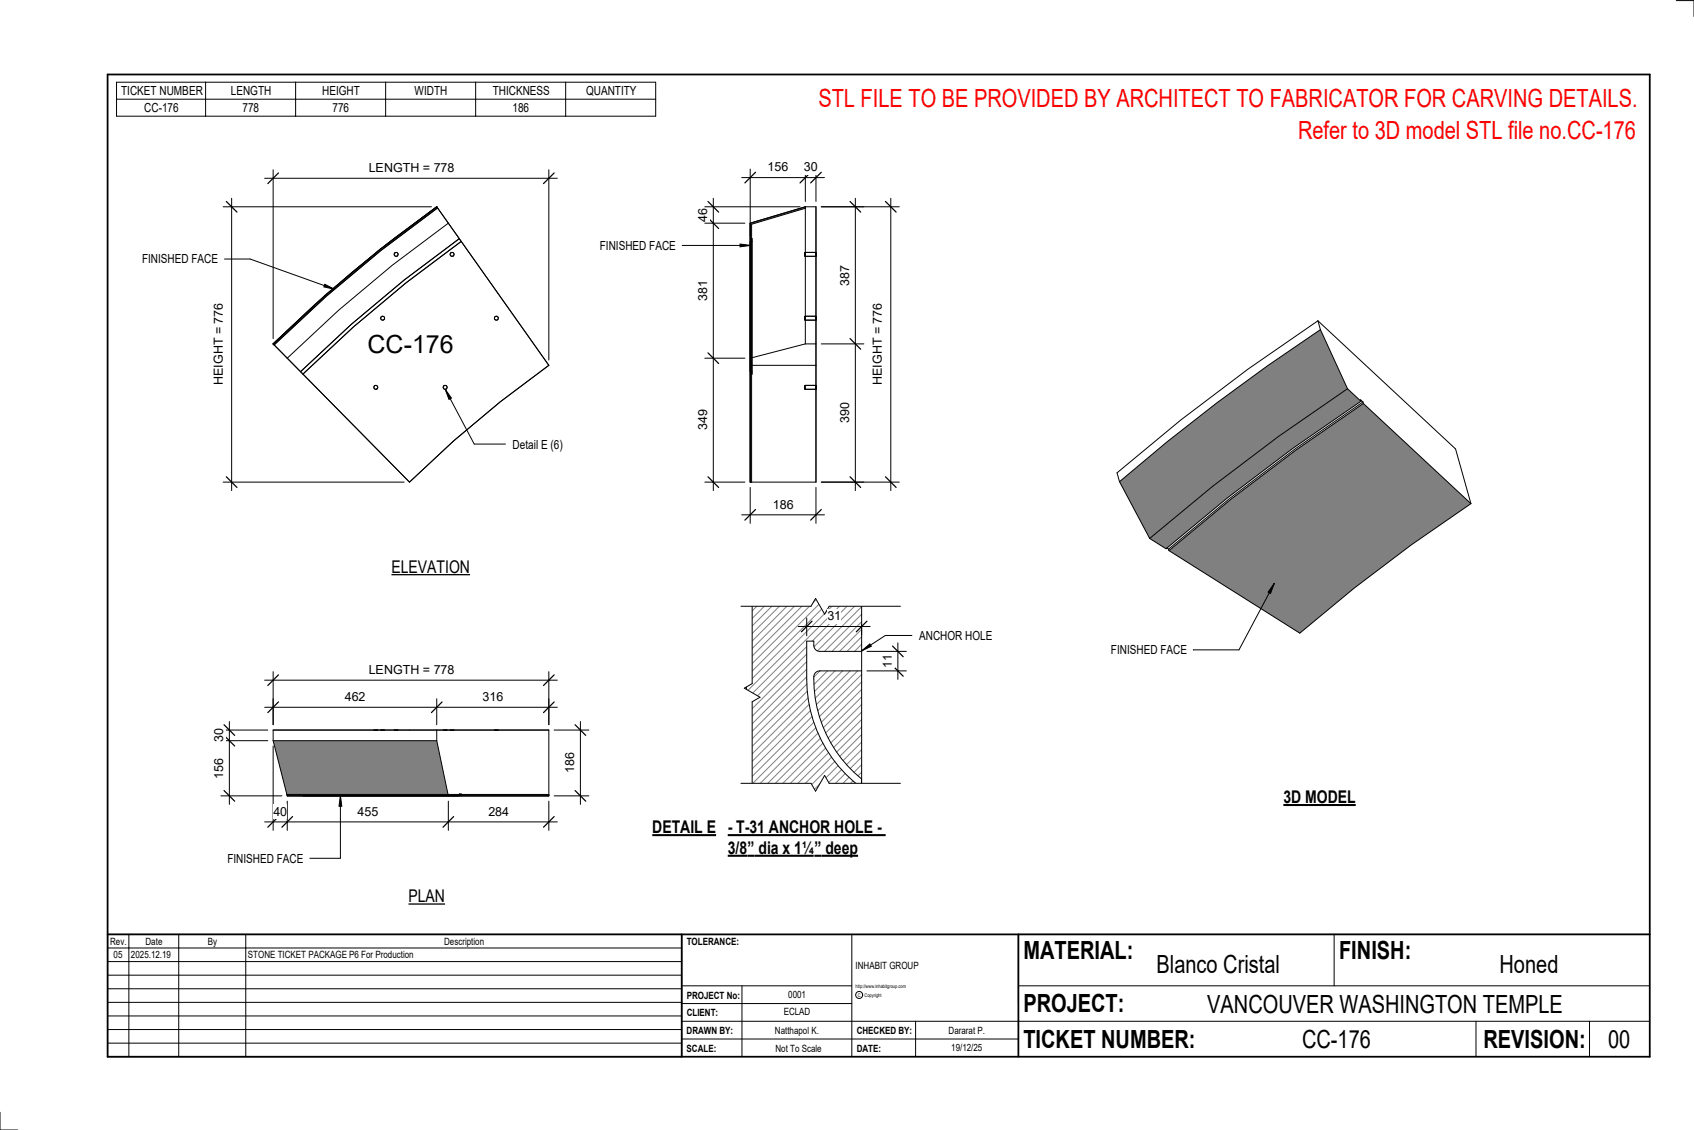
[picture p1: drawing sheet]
<svg xmlns="http://www.w3.org/2000/svg" width="914mm" height="610mm" viewBox="0 0 914 610" stroke-linecap="round" stroke-linejoin="round" font-family="sans-serif">
<g fill="#808080">
<path d="M631 297l33-28 35-26 37-25 58 54-32 22-31 23-29 25z"/>
<path d="M604 260a1044 1044 0 0 1 109-82l14 32-37 25-35 27-34 28z"/>
<path d="M621 290l34-28 35-27 37-25 8 6-37 26-35 26-34 28z"/>
</g>
<g fill="none" stroke="#000" stroke-width=".54">
<path d="M711 173l-37 26-37 28-34 28 1 5M711 173l75 69 8 30M711 173l2 5M713 178a1044 1044 0 0 0-109 82M713 178l14 32M727 210l-37 25-35 27-34 28M727 210l8 6M735 216l-37 26-35 26-34 28-8-6M735 216h-1l2 1M736 217l-37 25-35 27-33 27M736 217v1M736 218l-37 25-35 26-33 28"/>
<path d="M736 218l58 54M604 260l17 30M794 272l-32 22-31 23-29 25-71-45M630 296h1M631 296v1"/>
</g>
<path d="M405 120l30-8-29 9v139h-1z" fill="#7c7c7c"/>
<g fill="none" stroke="#000" stroke-width=".54">
<path d="M435 112v74M435 112l-30 8M435 112h5M435 112l-29 9v139M440 112v74h-5M440 112v148M405 130v72M405 129v72M405 120v73M405 120v140M406 130h.1M406 129h.1"/>
<path d="M406 130v72M406 129v72M406 129v1M435 136v2zM435 136h5M435 138h5M440 136v2zM435 171v2zM435 171h5M435 173h5M440 171v2zM405 197v63"/>
<path d="M406 197h34v63M435 186l-29 7M406 202h.1M406 201h.1M406 201v1M435 208v2zM435 208h5M435 210h5M440 208v2zM405 260h35"/>
</g>
<path d="M147 186l29-27 29-24 31-23-31 23-29 25-28 26z" fill="#7c7c7c"/>
<g fill="none" stroke="#000" stroke-width=".54">
<path d="M236 112l60 85-26 20-25 21-24 22-74-74M236 112l-28 20M236 112l6 8-30 23-29 24-28 26-8-7M236 112l-31 23-29 24-29 27M236 112l-31 23-29 25-28 26h-1M200 139l-20 16M248 129l-30 22-28 24-28 26M249 130l-30 23-28 23-27 26M173 162l-26 24"/>
<circle cx="214" cy="137" r="1.1"/>
<circle cx="244" cy="137" r="1.1"/>
<circle cx="207" cy="172" r="1.1"/>
<circle cx="268" cy="172" r="1.1"/>
<circle cx="203" cy="209" r="1.1"/>
<circle cx="240" cy="209" r="1.1"/>
</g>
<path d="M147 400h89l6 29h-87z" fill="#808080"/>
<path d="M155 429h141h-141z" fill="#7c7c7c"/>
<g fill="none" stroke="#000" stroke-width=".54">
<path d="M147 394h149M147 400h89M147 400l8 29M147 394h89M147 394v6M202 394h2zM205 394h3h-2M213 394h2zM236 400l6 29M236 394h60M236 394v6M239 394h2z"/>
<path d="M243 394h2zM267 394h2zM296 394v35M155 429h87M155 429h141M162 429h86M164 429h85M221 429h75M248 429h1M296 429h-141"/>
</g>
<path d="M403 322h62v29h-23l-2-1-1-4h-4a116 116 0 0 0 4 43 73 73 0 0 0 26 36v-5a67 67 0 0 1-25-56l1-2h1h23v65h-62z" fill="#fff"/>
<g fill="none" stroke="#808080" stroke-width=".54">
<path d="M406 322l-3 3M410 322l-7 7M414 322l-11 11M418 322l-15 15M422 322l-19 19M426 322l-23 23M430 322l-27 27M434 322l-31 31M438 322l-35 35M442 322l-39 39M446 322l-43 43M450 322l-47 47"/>
<path d="M454 322l-51 51M458 322l-55 55M462 322l-24 24M465 323l-26 26M465 327l-24 24M465 331l-20 20M465 335l-16 16M465 339l-12 12M435 349l-32 32M435 353l-32 32M435 357l-32 32M465 344l-8 7"/>
<path d="M465 348l-4 3M435 361l-32 33M435 365l-32 33M436 369l-33 33M436 373l-33 33M436 376l-33 34M437 380l-34 34M443 362l-4 3M447 362l-8 7M451 362l-11 11M455 362l-15 15M459 362l-18 18"/>
<path d="M463 362l-22 21M465 364l-23 23M465 368l-22 22M465 372l-21 21M465 376l-19 19M437 383l-34 35M438 387l-35 35M439 390l-36 36M440 393l-34 34M442 395l-32 32M443 398l-29 29M465 380l-18 18"/>
<path d="M465 384l-17 17M465 388l-15 15M465 392l-13 14M465 396l-12 12M444 401l-26 26M446 404l-24 23M447 406l-21 21M449 408l-19 19M451 411l-17 16M452 413l-14 14M454 415l-12 12M456 417l-10 10"/>
<path d="M458 419l-8 8M465 400l-10 10M465 404l-8 9M465 408l-6 7M465 413l-4 4M465 417l-2 2M460 421l-5 6M463 423l-4 4M465 421h.1M465 425l-2 2"/>
</g>
<path d="M400 96h45M405 91v36M435 91v18M440 91v18M403 322h62v105h-62zM465 351h-23l-2-1-1-4h-4a116 116 0 0 0 4 43 73 73 0 0 0 26 36v-5a67 67 0 0 1-25-56l1-2h1h23" fill="none" stroke="#000" stroke-width=".54"/>
<path d="M408 93l-6 6M438 93l-6 6M443 93l-5 6" fill="none" stroke="#000" stroke-width=".67"/>
<g fill="#fff">
<path d="M414 86h11v8h-11z"/>
<path d="M434 86h7v8h-7z"/>
</g>
<path d="M380 112h52M385 107v158M380 120h22M380 193h22M380 260h22" fill="none" stroke="#000" stroke-width=".54"/>
<path d="M382 109l6 5M382 118l6 5M382 190l6 6M382 257l6 6" fill="none" stroke="#000" stroke-width=".67"/>
<g fill="#fff">
<path d="M376 221h7v11h-7z"/>
<path d="M376 151h7v11h-7z"/>
<path d="M376 112h7v8h-7z"/>
</g>
<path d="M443 112h23M462 107v158M443 186h23M443 260h23" fill="none" stroke="#000" stroke-width=".54"/>
<path d="M459 109l6 5M459 183l6 5M459 257l6 6" fill="none" stroke="#000" stroke-width=".67"/>
<g fill="#fff">
<path d="M452 217h8v11h-8z"/>
<path d="M452 143h8v11h-8z"/>
</g>
<path d="M443 112h42M481 107v158M443 260h42" fill="none" stroke="#000" stroke-width=".54"/>
<path d="M478 109l6 5M478 257l6 6" fill="none" stroke="#000" stroke-width=".67"/>
<path d="M470 164h8v44h-8z" fill="#fff"/>
<path d="M400 278h45M405 263v19M440 263v19" fill="none" stroke="#000" stroke-width=".54"/>
<path d="M408 275l-6 6M443 275l-5 6" fill="none" stroke="#000" stroke-width=".67"/>
<path d="M417 268h11v8h-11z" fill="#fff"/>
<path d="M143 96h158M147 92v91M296 92v102" fill="none" stroke="#000" stroke-width=".54"/>
<path d="M150 93l-5 6M299 93l-6 6" fill="none" stroke="#000" stroke-width=".67"/>
<path d="M199 87h46v7h-46z" fill="#fff"/>
<path d="M120 112h113M125 107v158M120 260h98" fill="none" stroke="#000" stroke-width=".54"/>
<path d="M122 109l6 5M122 257l6 6" fill="none" stroke="#000" stroke-width=".67"/>
<g fill="#fff">
<path d="M114 164h8v44h-8z"/>
<path d="M198 178h47v15h-47z"/>
</g>
<path d="M240 210l4 5h-2z" fill="#000"/>
<path d="M240 210l4 5h-2zM240 210l16 30h17" fill="none" stroke="#000" stroke-width=".54"/>
<path d="M277 236h26v7h-26z" fill="#fff"/>
<path d="M147 402v46M155 432v16M242 432v16M296 432v16M143 443h158" fill="none" stroke="#000" stroke-width=".54"/>
<path d="M150 441l-5 5M158 441l-6 5M245 441l-6 5M299 441l-6 5" fill="none" stroke="#000" stroke-width=".67"/>
<g fill="#fff">
<path d="M148 434h7v8h-7z"/>
<path d="M193 434h11v8h-11z"/>
<path d="M264 434h11v8h-11z"/>
</g>
<path d="M147 377v14M236 377v14M296 377v14M143 382h158" fill="none" stroke="#000" stroke-width=".54"/>
<path d="M150 379l-5 5M239 379l-6 5M299 379l-6 5" fill="none" stroke="#000" stroke-width=".67"/>
<g fill="#fff">
<path d="M186 372h11v8h-11z"/>
<path d="M260 372h11v8h-11z"/>
</g>
<path d="M143 367h158M147 362v29M296 362v29" fill="none" stroke="#000" stroke-width=".54"/>
<path d="M150 364l-5 6M299 364l-6 6" fill="none" stroke="#000" stroke-width=".67"/>
<path d="M199 358h46v7h-46z" fill="#fff"/>
<path d="M299 394h19M313 389v45M299 429h19" fill="none" stroke="#000" stroke-width=".54"/>
<path d="M310 391l6 6M310 426l6 6" fill="none" stroke="#000" stroke-width=".67"/>
<path d="M304 406h7v11h-7z" fill="#fff"/>
<path d="M119 400h26M119 394h26M124 389v45M119 429h33" fill="none" stroke="#000" stroke-width=".54"/>
<path d="M121 397l6 5M121 391l6 6M121 426l6 6" fill="none" stroke="#000" stroke-width=".67"/>
<g fill="#fff">
<path d="M114 393h8v7h-8z"/>
<path d="M114 409h8v11h-8z"/>
<path d="M399 321h7v48l-4 2 8 5-4 3v48h-7z"/>
</g>
<path d="M406 321v48l-4 2 8 5-4 3v48M465 351l5-4v2zM492 343h-14l-13 8" fill="none" stroke="#000" stroke-width=".54"/>
<path d="M465 351l5-4v2z" fill="#000"/>
<g fill="#fff">
<path d="M496 339h39v8h-39z"/>
<path d="M400 320h86v7h-38l-3 4-5-8-2 4h-38z"/>
</g>
<path d="M400 327h38l2-4 5 8 3-4h38" fill="none" stroke="#000" stroke-width=".54"/>
<path d="M400 423h38l2 4 5-9 3 5h38v6h-86z" fill="#fff"/>
<path d="M468 351h21M485 347v20M468 362h21M400 423h38l2 4 5-9 3 5h38" fill="none" stroke="#000" stroke-width=".54"/>
<path d="M482 359l6 6M482 349l6 5" fill="none" stroke="#000" stroke-width=".67"/>
<path d="M475 353h8v7h-8z" fill="#fff"/>
<path d="M431 338h39M435 333v10M465 337v6" fill="none" stroke="#000" stroke-width=".54"/>
<path d="M438 335l-5 6M468 335l-6 6" fill="none" stroke="#000" stroke-width=".67"/>
<g fill="#fff">
<path d="M447 329h7v7h-7z"/>
<path d="M352 441h35v11h-35z"/>
</g>
<path d="M352 451h35" fill="none" stroke="#000" stroke-width="1.1" stroke-linecap="butt"/>
<g fill="#fff">
<path d="M393 441h85v11h-85z"/>
<path d="M393 452h10v11h-10z"/>
<path d="M403 452h4v11h-4z"/>
<path d="M407 452h33v11h-33z"/>
<path d="M440 452h3v11h-3z"/>
<path d="M443 452h20v11h-20z"/>
</g>
<path d="M393 451h85M393 462h46M440 462h23" fill="none" stroke="#000" stroke-width="1.1" stroke-linecap="butt"/>
<g fill="none" stroke="#000" stroke-width=".54">
<path d="M905 0h9v9M460 504v66M720 504v28M891 504h-341v37M368 532h92M401 532v38M550 532h341M368 551h523M368 541h92M494 551v19M797 551v19M858 551v19"/>
<path d="M368 561h182M0 600v10h10"/>
<circle cx="464" cy="537" r="1.9"/>
</g>
<path d="M58 40h833v530h-833zM58 504h833M368 504v66M550 504v66" fill="none" stroke="#000" stroke-width=".96"/>
<g fill="#fff">
<path d="M652 534h192v15h-192z"/>
<path d="M513 562h17v6h-17z"/>
<path d="M425 533h10v6h-10z"/>
<path d="M423 543h15v6h-15z"/>
<path d="M418 553h24v6h-24z"/>
<path d="M624 513h68v15h-68z"/>
<path d="M809 513h33v15h-33z"/>
<path d="M512 553h20v6h-20z"/>
<path d="M703 553h37v15h-37z"/>
<path d="M442 45h443v16h-443z"/>
<path d="M868 553h12v15h-12z"/>
<path d="M61 512h5v6h-5z"/>
<path d="M701 63h184v15h-184z"/>
<path d="M211 301h43v10h-43z"/>
</g>
<path d="M211 310h43" fill="none" stroke="#000" stroke-width=".69" stroke-linecap="butt"/>
<path d="M220 478h20v11h-20z" fill="#fff"/>
<path d="M220 488h20" fill="none" stroke="#000" stroke-width=".69" stroke-linecap="butt"/>
<path d="M693 424h39v12h-39z" fill="#fff"/>
<path d="M693 434h39" fill="none" stroke="#000" stroke-width="1.1" stroke-linecap="butt"/>
<g fill="none" stroke="#000" stroke-width=".54">
<path d="M63 44h291v19h-291zM63 54h291M111 44v19M160 44v19M208 44v19M257 44v19M305 44v19M368 132h37M399 132h6l-6 1zM58 504h310v66h-310zM58 519h310M58 511h310"/>
<path d="M70 504v66M96 504v66M133 504v66M58 533h310M58 526h310M58 555h310M58 548h310M58 541h310M58 563h310"/>
</g>
<path d="M399 132h6l-6 1z" fill="#000"/>
<path d="M324 129h40v7h-40z" fill="#fff"/>
<path d="M688 315l-2 5-2-1zM688 315l-19 36h-25" fill="none" stroke="#000" stroke-width=".54"/>
<path d="M688 315l-2 5-2-1z" fill="#000"/>
<path d="M600 347h40v7h-40z" fill="#fff"/>
<path d="M175 153l5 3-5-1z" fill="#000"/>
<path d="M121 140h14l45 16M175 153l5 3-5-1z" fill="none" stroke="#000" stroke-width=".54"/>
<path d="M77 136h40v8h-40z" fill="#fff"/>
<path d="M184 429l1 6h-2z" fill="#000"/>
<path d="M184 429l1 6h-2zM184 429v34h-17" fill="none" stroke="#000" stroke-width=".54"/>
<path d="M123 459h40v8h-40z" fill="#fff"/>
<g font-size="13.5" fill="#f00">
<text x="442" y="58">STL FILE TO BE PROVIDED BY ARCHITECT TO FABRICATOR FOR CARVING DETAILS.</text>
<text x="701" y="75">Refer to 3D model STL file no.CC-176</text>
</g>
<g font-size="13.5">
<text x="198" y="190">CC-176</text>
<text x="552" y="517">MATERIAL:</text>
<text x="723" y="517">FINISH:</text>
<text x="624" y="525">Blanco Cristal</text>
<text x="809" y="525">Honed</text>
<text x="552" y="546">PROJECT:</text>
<text x="652" y="546">VANCOUVER WASHINGTON TEMPLE</text>
<text x="552" y="565">TICKET NUMBER:</text>
<text x="703" y="565">CC-176</text>
<text x="801" y="565">REVISION:</text>
<text x="868" y="565">00</text>
</g>
<g font-size="9.4">
<text x="211" y="309">ELEVATION</text>
<text x="693" y="433">3D MODEL</text>
<text x="352" y="449">DETAIL E</text>
<text x="393" y="449">- T-31 ANCHOR HOLE -</text>
<text x="393" y="461">3/8</text>
<text x="403" y="461">”</text>
<text x="409" y="461">dia x 1¼</text>
<text x="440" y="461">”</text>
<text x="446" y="461">deep</text>
<text x="220" y="487">PLAN</text>
</g>
<g font-size="6.7">
<text x="65" y="51">TICKET NUMBER</text>
<text x="125" y="51">LENGTH</text>
<text x="174" y="51">HEIGHT</text>
<text x="224" y="51">WIDTH</text>
<text x="266" y="51">THICKNESS</text>
<text x="316" y="51">QUANTITY</text>
<text x="78" y="60">CC-176</text>
<text x="131" y="60">778</text>
<text x="179" y="60">776</text>
<text x="277" y="60">186</text>
<text x="199" y="93">LENGTH = 778</text>
<text x="414" y="92">156</text>
<text x="434" y="92">30</text>
<text x="382" y="120" transform="rotate(-90 382 120)">46</text>
<text x="324" y="135">FINISHED FACE</text>
<text x="77" y="142">FINISHED FACE</text>
<text x="458" y="154" transform="rotate(-90 458 154)">387</text>
<text x="382" y="162" transform="rotate(-90 382 162)">381</text>
<text x="120" y="208" transform="rotate(-90 120 208)">HEIGHT = 776</text>
<text x="476" y="208" transform="rotate(-90 476 208)">HEIGHT = 776</text>
<text x="382" y="232" transform="rotate(-90 382 232)">349</text>
<text x="458" y="228" transform="rotate(-90 458 228)">390</text>
<text x="277" y="242">Detail E (6)</text>
<text x="417" y="274">186</text>
<text x="447" y="335">31</text>
<text x="496" y="345">ANCHOR HOLE</text>
<text x="600" y="353">FINISHED FACE</text>
<text x="199" y="364">LENGTH = 778</text>
<text x="481" y="360" transform="rotate(-90 481 360)">11</text>
<text x="186" y="378">462</text>
<text x="260" y="378">316</text>
<text x="120" y="400" transform="rotate(-90 120 400)">30</text>
<text x="120" y="420" transform="rotate(-90 120 420)">156</text>
<text x="310" y="417" transform="rotate(-90 310 417)">186</text>
<text x="148" y="440">40</text>
<text x="193" y="440">455</text>
<text x="264" y="440">284</text>
<text x="123" y="465">FINISHED FACE</text>
</g>
<g font-size="5.4">
<text x="59" y="510">Rev.</text>
<text x="79" y="510">Date</text>
<text x="112" y="510">By</text>
<text x="240" y="510">Description</text>
<text x="371" y="510">TOLERANCE:</text>
<text x="61" y="517">05</text>
<text x="71" y="517">2025.12.19</text>
<text x="134" y="517">STONE TICKET PACKAGE P6 For Production</text>
<text x="462" y="523">INHABIT GROUP</text>
<text x="371" y="539">PROJECT No:</text>
<text x="425" y="538">0001</text>
<text x="371" y="548">CLIENT:</text>
<text x="423" y="548">ECLAD</text>
<text x="371" y="558">DRAWN BY:</text>
<text x="418" y="558">Natthapol K.</text>
<text x="462" y="558">CHECKED BY:</text>
<text x="512" y="558">Dararat P.</text>
<text x="371" y="567">SCALE:</text>
<text x="419" y="567">Not To Scale</text>
<text x="462" y="567">DATE:</text>
<text x="513" y="567">19/12/25</text>
</g>
<g font-size="2.7">
<text x="462" y="533">http://www.inhabitgroup.com</text>
<text x="463" y="538">C</text>
<text x="467" y="538">Copyright</text>
</g>
</svg>
